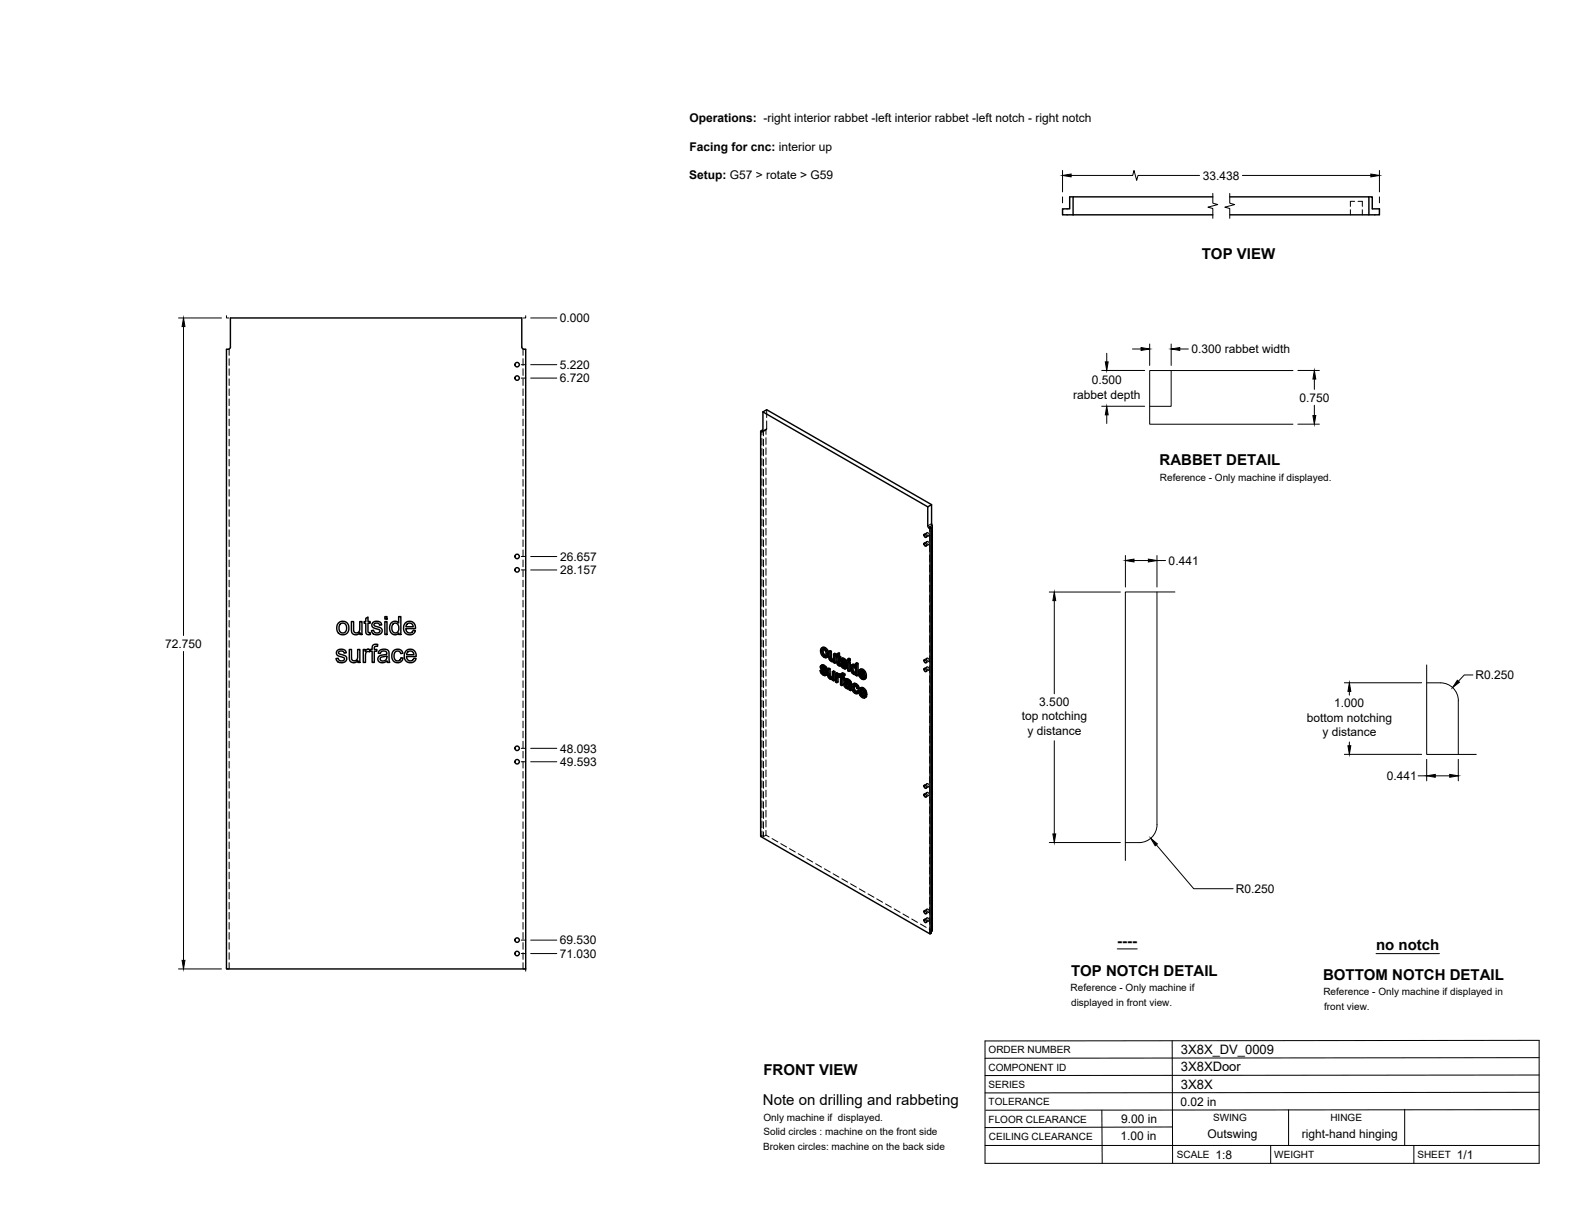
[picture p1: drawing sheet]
<svg xmlns="http://www.w3.org/2000/svg" width="559mm" height="432mm" viewBox="0 0 559 432" stroke-linecap="round" stroke-linejoin="round" font-family="sans-serif">
<!-- layer: Visible -->
<g fill="none" stroke="#000" stroke-width=".51">
<path d="M380.7 69.9v6.3M380.7 76.2h49.6M430.3 69.9h-50.8v4.2h-2.5v2.1h3.7M436.3 69.9h49.4v6.3h-49.4M485.7 69.9h1.2v4.2h2.5v2.1h-3.7M81.7 112.8h103.4v10.3l.5 .7 .9 .1v219.9h-106.2v-219.9l1-.1 .5-.7zM269.9 153v143.8l60.1 34.6M270.7 152.9l-.5 .2M270.7 146.2v6.7l-.4-.2-.4 .3 .3 .2M270.7 146.2l1.3-.8 58.5 33.6M270.7 146.2l58.5 33.6M327.8 189.6l.7 .2 .1 .8-.6-.2z"/>
<path d="M327.8 192.7l.7 .2 .1 .8-.6-.2zM330.4 187.3v143.8l-.4 .3v-143.8M330.8 186.4l-.9 .5 .5 .4M330.8 186.4v143.9l-.4 .2M330.8 186.4l-.3-.6v-6.8l-1.3 .8v6.8l.2 .5 .6 .5 .4-.3M129.8 219.4l.8-.5v1.6h.7v.6h-.7v2.9l.1 .4h.6l.1 .7a1.15 1.15 0 0 1-1.3-.1 1.15 1.15 0 0 1-.3-1.2v-2.7h-.6v-.6h.6zM136.5 218.8h.8v.9h-.8zM119.6 230.9l1-.5a1.69 1.69 0 0 1 2.3 1.2l-.8 .1a.93 .93 0 0 0-1-.9 .93 .93 0 0 0-.9 1.1l.1 .1a3.2 3.2 0 0 1 2.7 1.3 1.9 1.9 0 0 1-1.3 1.8 1.9 1.9 0 0 1-2.2-.7l-.3-.7 .8-.1a1.11 1.11 0 0 0 1.1 .9 1.11 1.11 0 0 0 1.1-1l-.5-.3a2.55 2.55 0 0 1-2.3-1.2zM120.2 220.9a2.3 2.3 0 0 1 3.6 1.8 2.3 2.3 0 0 1-3.4 2.2 2.77 2.77 0 0 1-.2-4zM120.6 221.5l.7-.4a1.8 1.8 0 0 1 1.7 1.5 1.8 1.8 0 0 1-1 1.9 1.77 1.77 0 0 1-1.7-1 1.77 1.77 0 0 1 .3-2zM123.9 230.4h.8v2.6a1.15 1.15 0 0 0 1.2 1.5 1.15 1.15 0 0 0 1-1.6v-2.5h.8v4.6h-.7v-.6a1.65 1.65 0 0 1-2 .7 1.65 1.65 0 0 1-1.1-1.8zM124.7 220.5h.8v2.6a1.15 1.15 0 0 0 1.1 1.5 1.15 1.15 0 0 0 1-1.6v-2.5h.8v4.6h-.7v-.6a1.65 1.65 0 0 1-1.9 .7 1.65 1.65 0 0 1-1.1-1.8z"/>
<path d="M128.9 230.4h.7v.7a1.11 1.11 0 0 1 1.7-.5l.7-.2v-.4a1.31 1.31 0 0 1 .6-1.3 1.31 1.31 0 0 1 1.4 0l-.1 .6a.72 .72 0 0 0-.8 0 .72 .72 0 0 0-.3 .7v.4h.9v.7h-.9v3.9h-.8v-3.9h-.7v-.4l-.2 .6a.86 .86 0 0 0-1.4 .6v3.1h-.8zM132.3 220.8l.8-.3a1.73 1.73 0 0 1 2.3 1.2l-.7 .1a.93 .93 0 0 0-1-.9 .93 .93 0 0 0-.9 1.1l1 .3a1.54 1.54 0 0 1 1.8 1.9 2.03 2.03 0 0 1-2.1 1.1 2.03 2.03 0 0 1-1.7-1.5l.7-.2a1.11 1.11 0 0 0 1.1 1 1.11 1.11 0 0 0 1.1-1l-.4-.3a2.55 2.55 0 0 1-2.3-1.2v-.7zM134.7 230.8v-.1a1.94 1.94 0 0 1 2-.4 1.94 1.94 0 0 1 1.3 1.6l.3 3.1h-.8l-.2-.5a1.76 1.76 0 0 1-1.9 .7 1.76 1.76 0 0 1-1.3-1.6v-.2a1.76 1.76 0 0 1 1.7-1l.4-.1a.8 .8 0 0 0 1-.7 1.23 1.23 0 0 0-1.2-.6 1.23 1.23 0 0 0-1.1 .9l-.7-.1zM135 233.4l2.2-.7a1.31 1.31 0 0 1-.6 1.7 1.31 1.31 0 0 1-1.7-.6zM136.5 220.5h.8v4.6h-.8zM138.8 221a1.73 1.73 0 0 1 2.6 .1v-2.3h.8v6.3h-.7v-.5a1.95 1.95 0 0 1-2.5 .3 1.95 1.95 0 0 1-.8-2.4zM139.4 221.5l.4-.4a1.77 1.77 0 0 1 1.7 1.1 1.77 1.77 0 0 1-.4 2l-.4 .3a1.78 1.78 0 0 1-1.7-1 1.78 1.78 0 0 1 .4-2zM139.6 231a1.95 1.95 0 0 1 1.9-.7 1.95 1.95 0 0 1 1.4 1.5l-.7 .1a1.26 1.26 0 0 0-1.6-.8 1.26 1.26 0 0 0-.8 1.6l.2 1a1.17 1.17 0 0 0 1.2 .8 1.17 1.17 0 0 0 1-1.1h.8l-.3 1a2.15 2.15 0 0 1-2.8 .4 2.15 2.15 0 0 1-.8-2.7zM143.8 221.1a2.15 2.15 0 0 1 2.5-.4 2.15 2.15 0 0 1 1.1 2.3h-3.4l.1 .7a1.29 1.29 0 0 0 1.3 .9 1.29 1.29 0 0 0 1.2-1l.8 .2-.3 .5a2.31 2.31 0 0 1-3.2 .5 2.31 2.31 0 0 1-.5-3.2zM144 231a2.15 2.15 0 0 1 2.6-.4 2.15 2.15 0 0 1 1.1 2.3h-3.5l.2 .7a1.31 1.31 0 0 0 1.2 .9 1.31 1.31 0 0 0 1.2-.9l.8 .1-.3 .6a2.3 2.3 0 0 1-3.1 .4 2.3 2.3 0 0 1-.6-3.1zM144.4 221.4l.7-.3a1.26 1.26 0 0 1 1.5 1.3h-2.6zM144.7 231.3l.4-.3 .9 .1 .6 .4 .2 .8h-2.5z"/>
<path d="M291 237.9l.7 1.4 .8 .4 .5-.1M291.2 236.2l.6-.3 .7 .2 .6 .5 .4 .9-.5 .3-.1-.6M291.6 231.2v-.5a.92 .92 0 0 1 1.1 0 .92 .92 0 0 1 .4 1l-.2 1-.6 .1M291.6 237.7l-.6 .2 .4 .2M291.6 238.7l.5 .4 .4-.3M291.7 237.3l1 1 .5-.3M291.8 237.9l-.4 .2 .1 .4 .6-.1M291.8 235.9l-.6 .4-.1 .6 1.6 2.1M291.8 236.6l-.3 .4 .5-.2M291.8 232.2l.5 .6 .5-.3M291.9 238l.8 .9M292 236.7l.6 .7"/>
<path d="M292 236.3l.5 .4 .5-.2M292 230.9l-.4 .3v.4l.2 .6 .4-.3M292 236.8l.6 .8 .4 .2M292 236.8h-.5M292.1 235.9l-.8 .3M292.1 230.4l.1 1.4 .8 .8M292.1 237l-.4 .3-.2-.3M292.3 230l.9 .9 .5-.2M292.5 236.1l-.5 .2-.4-.1M292.5 236.7l.4 .5 .4-.2M292.7 239l-.2 .2-.4-.1M292.7 238.3l.3 .4 .5-.3"/>
<path d="M292.8 229.8l-.5 .2-.8-.1M292.9 237.7l.7 1.2-.1 .4-.6 .4M293 238.7l.1 .5 .5-.3M293.1 239.2l-.1 .4 .5-.3M293.2 230.9l.4 1.4 .4-.3M293.4 233.1a1.7 1.7 0 0 1-2.2-1.6l-.1-1 .4-.6 .9-.3 .7 .4 .7 .9 .2 1-.1 1-.7 .4M293.6 232.3l-.2 .8 .5-.2M293.6 237.3l.5 .3 .4-.3M294.1 231.1l.4 .3 .5-.3M294.1 237.6v2.2l.5-.2M294.1 239.8l.2 .4 .4-.2M294.5 231.4v2.2l.5-.3"/>
<path d="M294.5 233.6l.2 .4 .5-.3M294.7 234l.3 .3 .5-.3M295 234.3l.4 .1M295.3 238.3l.5 .3 .4-.3M295.4 234.4l.2-.1zM295.7 234.1l-.7-.6v-2.4l-.5-.3-.4 .3 .1 2.7 .8 .9h.8M295.7 232.1l.5 .2 .4-.2M295.8 238.6v3l.4-.3v-3l-.4-.2-.5 .2v1.8l-.3 .5 .2-.1M295.8 234.7v.4l.4 .2M295.8 234.7l-.2 .1M296.2 232.3v3l.4-.2v-3l-.4-.3-.5 .3v2.1M296.6 233l.3 .2 .2 2.6 .6 .5 .5-.2"/>
<path d="M296.9 232.4l-.3 .2 .3 .2v-.8l.9-.3v1.1l.5 .2v.4l-.5 .3v-.4M297.3 239.9l-.4 .7 .4-.2M297.3 239.3v-.4l-.4-.2-.5 .3v3l.5 .2M297.3 238.9l-.5 .3-.4-.2M297.4 239.9l-.1 2.1-.4 .2v-1.6M297.4 240l.5 .2M297.4 240l-.4 .1M297.4 232v1l.4-.2M297.4 233l.4 .3 .5-.3M297.4 239.4l.4 .4M297.6 239.1l-.8 .5v-.4M297.6 235.7l.2 .1"/>
<path d="M297.8 233.7v1.4l.3 .4M297.8 231.7l-.9 .3M297.8 233.7l-.4-.3v2.1l.5-.3M297.8 239.8v.4M297.8 239.9l-.1 .4M297.8 235.8l.1 .5M297.9 239.2l.3 .3M297.9 239.2l-.8 .2M297.9 235.4l-.5 .1M298.1 235.5l.7 1.4 .8 .4 .5-.1M298.1 235.5l-.6 .1M298.1 235.5h.1"/>
<path d="M298.1 235.7l-.3 .1M298.4 233.8l.5-.3 .7 .2 .6 .6 .4 .8-.5 .3-.1-.6M298.4 239.1l.8-.3 .6 .4-.1 .4-.4 .3 .1-.4M298.6 234.4h.5l1 1M298.7 235.3l-.6 .2 .4 .2M298.7 236.3l.5 .4 .5-.2M298.8 234.9l1 1 .5-.3M298.9 235.5l-.4 .2 .1 .4 .6-.1M298.9 234.3l-.3 .4 .5-.3M298.9 233.5l-.6 .4-.1 .6 1.6 2.1M298.9 238.8l-.6 .4-.1 .8-.4-.2 .4-.3M298.9 239.2l.5 .3 .4-.3"/>
<path d="M299 235.6l.8 .9M299.1 234.3l.6 .7M299.1 239.8l.5 .5v.4l-.4 .2v-.4M299.1 234l.6 .4 .4-.3M299.2 236.7l.5 .1M299.2 233.5l-.8 .3M299.3 234.6l-.5 .3-.2-.2M299.3 239.9l-.6-.3v.6l.4-.2M299.4 238.9l-.5 .3-.4-.1M299.6 233.7l-.5 .3-.4-.2M299.7 234.4l.3 .4 .4-.2M299.8 236.6l-.1 .2"/>
<path d="M299.8 235.9l.3 .4 .5-.3M300 235.3l.6 .7 .1 .7-.7 .6M300.1 236.3l.1 .5 .5-.3M300.2 236.8l-.1 .4 .5-.3M300.8 235l.4 .2 .5-.2M300.8 233.8l.4 .3 .5-.3M301.2 234.7l.5 .3v3l-.5 .2v-3M301.2 234.7l-.4 .3v3l.4 .2M301.2 234.1v.6l.5-.3v-.6l-.5-.2-.4 .2v.6l.4 .3M302.1 236l.9-.3 .6 .3M302.4 238.3l.5 .5 .4-.2M302.4 236.5l.7 .2 .5 .9-.1 1.1-.6 .1"/>
<path d="M302.5 236.5l-.3 .8M302.6 237l-.4 .3v.5l.2 .5 .5-.3M302.7 236.5l.1 1.4 .7 .8M302.7 235.7l-.5 .2a2.01 2.01 0 0 0 1.3 3.4l.1-.1M302.8 236.1l.5 .3M303.3 235.8l-.5 .3-.6-.2M303.6 235.4l.4 .3 .4-.3M303.6 239.2v.4l.4 .2M303.6 239.2l-.2 .1M304 235.7v4.1l.4-.2v-4.2l-.4-.2-.4 .2v1.5l-.3-.5 .3-.1M305.2 239.9l.6 .6 .4-.3M305.5 238.4l-.5 .2 1.5 .9-.5-1.1a.52 .52 0 0 0-.6-.3 .52 .52 0 0 0-.4 .5"/>
<path d="M305.5 238.1v.3l.8 .5M305.5 239.4l.9 .9M305.7 239.7l-.5 .2-.2-.9 1.9 1.2M305.8 237.8l.8 .9 .4-.3M306.2 237.5l-.4 .3-.9-.1M306.6 238.7l.3 1.3 .5-.2M327.8 234.1l.7 .2 .1 .8-.6-.2zM327.8 237.2l.7 .2 .1 .8-.6-.1zM294.3 240.2l.3 .4 .5-.3M294.6 240.6h.4M295.3 240.4l-.7-.7-.1-2.4-.4-.2-.5 .2 .1 2.5 .7 1.1 .6 .2 .4-.2M295.4 240.9v.4l.4 .3"/>
<path d="M295.4 240.9l-.2 .1M297.8 240.2l.4 .2v2.6l.5 .2M298.7 240.2l.5 .3 .4-.2M299.1 240.9v2.1l-.4 .2v-2.6l.5 .3M299.6 242.4l.7-.3 .9 .3M299.7 241.1l1-.2 1.2 1 .3 2.9-.4 .2-.2-.4M299.9 242.9h.3a.76 .76 0 0 1 .7 .2 .76 .76 0 0 1 .2 .7M300 243.5l.4 .4 .4-.3M300 242.8l-.2 .3M300.1 242.1l-.7 .6 .2 .9 .8 .7h.8l.1 .5 .5 .2M300.2 242.9l-.4 .2 .1 .3 .5-.1M300.3 242.9l.2 .5 .6 .4"/>
<path d="M300.3 241.6l-.4 .3a.81 .81 0 0 1 .9-.1 .81 .81 0 0 1 .4 .9l-1.2-.3M300.3 241.6h.1M300.4 243.9l.4 .1M300.4 242.1l-.7 .2M300.5 240.8l-1 .5-.1 .2 .5 .4M300.6 241.3l.6 .4 .4-.3M300.8 244l.3-.1zM301.1 241l-.5 .3-.6-.2M301.2 241.7l.3 .4 .4-.2M301.5 242.1l.1 .4 .4-.2M301.6 242.5v2.1l.5-.3M302.5 242.8l.7-.4 .7 .3 .6 .6 .3 .9-.4 .2-.3-.9"/>
<path d="M302.6 244l.2 1 .5-.2M302.8 245l.6 .6 .4-.3M303.1 243.8l-.5 .2 .1-.4a.64 .64 0 0 1 .7-.4 .64 .64 0 0 1 .5 .8l.5 .4M303.1 243.2l.1 1.3 .8 .9M303.2 242.4l-.5 .3a2 2 0 0 0 .1 2.9l.6 .5h.7M303.4 242.9l.7 .6 .4-.2M303.8 242.6l-.4 .3-.7-.2M304 245.2l-.2 .5-.4-.1M304.7 245.4l-.6 .7 .6-.4M304.7 245.1l-.2-.1-.5 .2 .4 .3M305.4 246.5l.5 .6 .5-.3M305.6 244.9l-.4 .3 1.4 .8-.4-1a.51 .51 0 0 0-.6-.4 .51 .51 0 0 0-.4 .6"/>
<path d="M305.6 244.6v.3l.9 .5M305.7 245.9l.9 1M305.8 240.5l.4 .1M305.8 246.2l-.4 .3-.3-.9 2 1.1M305.9 244.3l.8 .9 .5-.2M305.9 247.1l.4 .1M306.3 244.1l-.4 .2-.9-.1M306.5 240.3l.4 .3 .5-.3M306.5 240.3l-.2 .2M306.6 246.8l.5 .4 .4-.3M306.6 246.8l-.2 .3M306.7 245.2l.4 1.4 .4-.3"/>
<path d="M306.8 240.1l-.3 .2M306.9 240l.5-.1v-.5l-.7-1.5-1-.6-.8 .4-.4 1.3 .6 1.4 1.1 .7 .5-.1 .2-.4M307 246.6l-.4 .2M307 240.1l.3 .5-.7 .4M307.1 246.6l.4-.2v-.4l-.7-1.6-.9-.5-.9 .3-.3 1.2 .4 1.3 1.2 1 .6-.2 .2-.3M307.1 246.7l.4 .2-.1 .3-.6 .4M327.8 278.6l.7 .2 .1 .8-.6-.1zM327.8 281.8l.7 .1 .1 .9-.6-.2zM327.8 323.2l.7 .1 .1 .9-.6-.2zM327.8 326.3l.7 .2 .1 .8-.6-.2z"/>
<circle cx="183.5" cy="134.1" r=".79"/>
<circle cx="183.5" cy="129.4" r=".79"/>
<circle cx="183.5" cy="197.4" r=".79"/>
<circle cx="183.5" cy="202.2" r=".79"/>
<circle cx="183.5" cy="270.3" r=".79"/>
<circle cx="183.5" cy="265.5" r=".79"/>
<circle cx="183.5" cy="333.6" r=".79"/>
<circle cx="183.5" cy="338.3" r=".79"/>
</g>
<!-- layer: Hidden -->
<g fill="none" stroke="#000" stroke-width=".35">
<path d="M479.1 74.4v1.8M480.6 71.4h-1.5v1.8M481.8 71.4h1.5v1.8M483.3 74.4v1.8M81.3 123.8v2.3M81.3 127.3v2.3M81.3 130.8v2.4M81.3 134.4v2.4M81.3 138v2.4M185.6 123.8v2.3M185.6 127.3v2.3M185.6 130.8v2.4"/>
<path d="M185.6 134.4v2.4M185.6 138v2.4M81.3 141.5v2.4M81.3 145.1v2.4M81.3 148.7v2.4M81.3 152.3v2.3M81.3 155.8v2.4M81.3 159.4v2.4M185.6 141.5v2.4M185.6 145.1v2.4M185.6 148.7v2.4M185.6 152.3v2.3"/>
<path d="M185.6 155.8v2.4M185.6 159.4v2.4M270.3 152.7v1.6M270.3 155.6v2.3M270.3 159.1v2.4M270.7 152.9h.1M270.9 153v1.6M270.9 155.8v2.4M270.9 159.4v2.4M271.8 152.4l-1.1 .5M271.8 152.4v1.7M271.8 155.3v2.4"/>
<path d="M271.8 158.9v2.4M271.9 152.4l-1.4 .8M272 149.4v2.8l-.2 .2M272 145.4v2.7M81.3 163v2.4M81.3 166.5v2.4M81.3 170.1v2.4M81.3 173.7v2.4M81.3 177.3v2.3M185.6 163v2.4M185.6 166.5v2.4M185.6 170.1v2.4"/>
<path d="M185.6 173.7v2.4M185.6 177.3v2.3M270.3 162.7v2.4M270.3 166.3v2.4M270.3 169.8v2.4M270.3 173.4v2.4M270.3 177v2.4M270.9 163v2.4M270.9 166.5v2.4M270.9 170.1v2.4M270.9 173.7v2.4M270.9 177.3v2.3"/>
<path d="M271.8 162.5v2.3M271.8 166v2.4M271.8 169.6v2.4M271.8 173.2v2.4M271.8 176.7v2.4M81.3 180.8v2.4M81.3 184.4v2.4M81.3 188v2.4M81.3 191.6v2.3M81.3 195.1v2.4M81.3 198.7v2.4M185.6 180.8v2.4"/>
<path d="M185.6 184.4v2.4M185.6 188v2.4M185.6 191.6v2.3M185.6 195.1v2.4M185.6 198.7v2.4M270.3 180.6v2.3M270.3 184.1v2.4M270.3 187.7v2.4M270.3 191.3v2.4M270.3 194.8v2.4M270.3 198.4v2.4M270.9 180.8v2.4"/>
<path d="M270.9 184.4v2.4M270.9 188v2.4M270.9 191.6v2.3M270.9 195.1v2.4M270.9 198.7v2.4M271.8 180.3v2.4M271.8 183.9v2.4M271.8 187.5v2.3M271.8 191v2.4M271.8 194.6v2.4M271.8 198.2v2.4M328.8 192.2a.58 .58 0 0 1 .8 .3 .58 .58 0 0 1-.3 .7l-.5-.5z"/>
<path d="M328.8 189a.58 .58 0 0 1 .8 .4 .58 .58 0 0 1-.3 .7l-.5-.5zM328.9 192.1l-1 .6M328.9 189l-1 .6M329.5 193.2l-1 .6M329.5 190.1l-1 .6M329.9 186.9v1.7M329.9 189.8v2.4M329.9 193.4v2.3M329.9 196.9v2.4M81.3 202.3v2.3M81.3 205.8v2.4M81.3 209.4v2.4"/>
<path d="M81.3 213v2.4M81.3 216.6v2.3M185.6 202.3v2.3M185.6 205.8v2.4M185.6 209.4v2.4M185.6 213v2.4M185.6 216.6v2.3M270.3 202v2.4M270.3 205.5v2.4M270.3 209.1v2.4M270.3 212.7v2.4M270.3 216.3v2.4"/>
<path d="M270.3 219.8v2.4M270.9 202.3v2.4M270.9 205.8v2.4M270.9 209.4v2.4M270.9 213v2.4M270.9 216.6v2.3M271.8 201.8v2.3M271.8 205.3v2.4M271.8 208.9v2.4M271.8 212.5v2.3M271.8 216v2.4M271.8 219.6v2.4"/>
<path d="M329.9 200.5v2.4M329.9 204.1v2.4M329.9 207.7v2.3M329.9 211.2v2.4M329.9 214.8v2.4M329.9 218.4v2.3M81.3 220.1v2.4M81.3 223.7v2.4M81.3 227.3v2.4M81.3 230.8v2.4M81.3 234.4v2.4M81.3 238v2.4"/>
<path d="M185.6 220.1v2.4M185.6 223.7v2.4M185.6 227.3v2.4M185.6 230.8v2.4M185.6 234.4v2.4M185.6 238v2.4M270.3 223.4v2.4M270.3 227v2.4M270.3 230.6v2.3M270.3 234.1v2.4M270.3 237.7v2.4M270.9 220.1v2.4"/>
<path d="M270.9 223.7v2.4M270.9 227.3v2.4M270.9 230.8v2.4M270.9 234.4v2.4M270.9 238v2.4M271.8 223.2v2.4M271.8 226.8v2.4M271.8 230.3v2.4M271.8 233.9v2.4M271.8 237.5v2.4M291.4 237.7l.4 .9M291.5 236.4l-.5 .2"/>
<path d="M291.6 236.1l-.5 .2M291.6 230.7l-.5 .2M291.6 237.7l.3 .3M291.6 236.9l-.5 .2M291.7 235.9l-.2 .7 .7 1a1.11 1.11 0 0 1 .9 1.3h-.4l.4-.2M291.8 238.6l.7 .7 .8 .1M291.8 238.6l-.5 .2M291.8 237.8v.1M291.9 237.3l-.5 .3M291.9 232l.9 .9 .9 .1M291.9 236.6h-.1M291.9 232l-.4 .3"/>
<path d="M292 229.7l-.4 .8 .3 1.5M292.1 236.4l-.5 .2 .4-.2M292.2 230.2l-.1 .2M292.2 230.2l.7 .1 .6 1v.9l-.5 .4M292.2 230.2l-.4 .2M292.5 236.5l-.5 .2a.33 .33 0 0 1 .2-.4 .33 .33 0 0 1 .4 .3l.5 .7 .4 .2M292.5 239.3l-.4 .2M292.6 237.4l.3 .3M292.8 230.2l-.5 .3M292.8 232.9l-.5 .3M292.9 236.9l-.5 .2M293 239l-.4 .2"/>
<path d="M293 238.4l-.5 .2M293.1 237.3l-.5 .3M293.1 239.5l-.5 .2M293.3 232.5l-.4 .3M293.3 230.8l-.4 .3M293.4 233.1l-.4 .3M293.6 231.8l-.5 .3M294.1 237.1l.2 2.8 .7 .8 .8-.1v.5l.4 .2M294.1 239.4l-.4 .3M294.3 239.9l-.5 .3M294.5 230.8l.2 3 1 .7 .5-.1v.4l.4 .3M294.5 233.2l-.4 .3"/>
<path d="M294.7 233.7l-.5 .2M295 234.1l-.5 .3M295.4 234.4l-.4 .3M295.8 238.1v1.8l-.1 .4-.4 .1M296 234.1l-.4 .3M296.1 234l-.5 .3 .3-.2M296.2 231.8v2l-.5 .3M296.2 234.8l-.4 .3M296.2 234.4l-.4 .3 .3-.2M296.9 238.7v3l.4 .3M297.1 232.3l-.2 .1M297.3 239.4l-.5 .2"/>
<path d="M297.4 231.8v.7l-.3-.2v.4l.3 .2v2.2l.2 .5 .7 .5-.2-.6M297.4 232.5l-.8 .5v-.4M297.4 232.9l-.5 .3M297.4 239.8l-.1 .1M297.5 235.3l-.5 .2M297.5 239.2l-.2 .1M297.5 239.7l-.4 .2M297.6 239.6l-.5 .3M297.6 235.6l-.4 .3M297.8 239.7l-.4 .2 .3-.3 .5 .4 .1-.3 .4 .4v2.6l.4 .3M297.8 233.2l-.4 .2M298 235.9l-.4 .3"/>
<path d="M298.3 233.4l-.5-.2v.5M298.3 239.6l-.5 .2M298.3 239.5h-.1M298.3 239.9l-.5 .3 .4-.2M298.3 239.7l-.5 .2M298.3 235.6l-.2 .1M298.3 236.1h-.1M298.5 235.3l.4 .9M298.6 234l-.4 .3M298.7 239.7l-.5 .3M298.7 233.7l-.5 .2M298.7 235.3l.3 .3"/>
<path d="M298.7 234.5l-.4 .2M298.7 239l-.4 .2M298.8 233.6l-.2 .7 .7 .9a1.13 1.13 0 0 1 .9 1.3h-.4l.4-.2M298.9 238.8l-.2 .9-.5-.2M298.9 236.2l.9 .8h.7M298.9 236.2l-.5 .3M299 235.4l-.1 .1M299 234.9l-.5 .3M299 234.2l-.1 .1M299.1 234.3a.33 .33 0 0 1 .2-.4 .33 .33 0 0 1 .4 .3l.5 .8 .4 .1M299.1 234l-.4 .3M299.2 234l-.5 .3"/>
<path d="M299.2 239.4l-.5 .2M299.5 239.4l-.5 .3M299.6 234.1l-.5 .3M299.7 236.9l-.5 .2M299.7 235l.3 .3M299.7 239.6l-.5-.2-.1 .4M300 234.5l-.4 .2M300.1 236.6l-.4 .2 .4-.2M300.1 236l-.4 .2M300.2 235l-.5 .2M300.2 237.1l-.5 .2M301.2 234.7v3l.5 .3"/>
<path d="M301.2 233.6v.5l.5 .3M301.2 237.7l-.4 .3M301.2 234.1l-.4 .3M302.2 236.8l-.5 .2M302.3 236l-.4 .3M302.3 237.7l-.4 .2M302.5 235.8l-.3 .5v1a1.46 1.46 0 0 0 1.8 1.7v.3l.4 .3M302.7 238.5l-.4 .2M302.8 236.3l-.1 .2M302.8 236.3l.7 .1 .5 .9v1.1l-.5 .3M302.8 236.3l-.3 .2M302.9 236.2l-.5 .3"/>
<path d="M303.3 239l-.4 .2M303.3 236.3l-.4 .2M303.7 236.2l-.1 .1M303.8 238.6l-.4 .2M303.8 236.9l-.4 .2M304 235.2v1.4l-.4-.6M304 236.6l-.4 .3M304 239.3l-.4 .3M304 239l-.4 .2M304 237.9l-.4 .2M305 238.4l-.5 .3M305.3 239.7l-.4 .3"/>
<path d="M305.3 237.4l-.3 .9 .3 1.4 .9 1 .9 .1M305.4 238.8l-.4 .2M305.5 239.4l-.1-.6 2 1.1M305.7 237.9l-.2 .2M305.7 237.9l.8 .3 .4 1-.6-.3M305.7 237.9l-.5 .2M306.2 237.9l-.4 .3M306.7 238.5l-.4 .3M306.9 239.2l-.4 .3M328.8 236.7a.58 .58 0 0 1 .8 .3 .58 .58 0 0 1-.3 .7l-.5-.5zM328.8 233.6a.58 .58 0 0 1 .8 .3 .58 .58 0 0 1-.3 .7l-.5-.5zM328.9 236.6l-1 .6"/>
<path d="M328.9 233.5l-1 .6M329.5 237.7l-1 .6M329.5 234.6l-1 .6M329.9 222v2.3M329.9 225.5v2.4M329.9 229.1v2.4M329.9 232.7v2.4M329.9 236.2v2.4M329.9 239.8v2.4M81.3 241.6v2.3M81.3 245.1v2.4M81.3 248.7v2.4"/>
<path d="M81.3 252.3v2.4M81.3 255.8v2.4M81.3 259.4v2.4M185.6 241.6v2.3M185.6 245.1v2.4M185.6 248.7v2.4M185.6 252.3v2.4M185.6 255.8v2.4M185.6 259.4v2.4M270.3 241.3v2.4M270.3 244.9v2.3M270.3 248.4v2.4"/>
<path d="M270.3 252v2.4M270.3 255.6v2.4M270.3 259.1v2.4M270.9 241.6v2.3M270.9 245.1v2.4M270.9 248.7v2.4M270.9 252.3v2.4M270.9 255.9v2.3M270.9 259.4v2.4M271.8 241v2.4M271.8 244.6v2.4M271.8 248.2v2.4"/>
<path d="M271.8 251.8v2.3M271.8 255.3v2.4M271.8 258.9v2.4M294.6 240.3l-.5 .3M295 240.7l-.5 .2M295.4 240.4l-.2 .1M295.6 240.3l-.5 .3M295.7 240.2l-.4 .3M295.8 240.6l-.4 .3M295.8 241.1l-.4 .2M296.9 241.7l-.5 .3M298.7 242.7l-.5 .3"/>
<path d="M298.7 240.1l-.5 .3M299.1 240.4l-.4 .2M299.6 240.7l-.5-.3v.5M299.8 242.6l-.4 .3M299.9 241.3l-.5 .2M299.9 242.3l-.5 .2M300 242.1l-.2 .7 .2 .6 .9 .7h.8l.1 .4M300 243.4l-.4 .2M300.1 240.9l-.5 .2M300.1 240.9l-.2 .4 .4 .3a.81 .81 0 0 1 1-.1 .81 .81 0 0 1 .3 .9h-.4M300.2 242.9l.3-.3a.86 .86 0 0 1 1.1 1l-.5 .2M300.5 242.6l-.5 .3 .4-.2"/>
<path d="M300.5 241.3l-.4 .2M300.7 244l-.5 .2M301 241.4l-.5 .3M301.2 244.2l-.5 .2M301.4 243.7l-.4 .3M301.5 241.9l-.4 .2M301.6 243.6l-.5 .3 .2-.1M301.6 242.9l-.4 .3M301.6 242.5l-.4 .3M301.6 242.4l-.4 .3M301.7 244.1l-.5 .2M301.8 244.5l.4 .3"/>
<path d="M301.8 244.5l-.5 .3M302.6 243.5l-.4 .3M302.8 242.7l-.5 .3M302.9 244.9l-.4 .2M303 242.5l-.4 1 .3 1.4 .9 .9 .7 .1M303.1 243.2a.78 .78 0 0 1 1-.1 .78 .78 0 0 1 .3 .9l.4 .2M303.3 243l-.5 .3M303.8 245.8l-.4 .2M303.8 243l-.4 .3M304 245.4h.2M304.2 243.4l-.4 .3M304.2 245.4l-.4 .3"/>
<path d="M304.4 244l-.4 .2M304.5 245l-.3 .4M304.7 245.1l.2 .2-.2 .4M304.9 245.3l-.2 .1M305.1 245l-.4 .2M305.5 244l-.4 .8 .4 1.5 .9 .9 .8 .2M305.5 246.3l-.5 .2M305.6 245.3l-.5 .3M305.7 245.9l-.1-.6 1.9 1.1M305.8 244.4l-.2 .2M305.8 244.4l.9 .4 .4 1-.6-.4M305.8 244.4l-.4 .3"/>
<path d="M306.2 240.7l-.4 .2M306.3 244.5l-.4 .3M306.4 247.2l-.5 .3M306.4 240.3h.2M306.6 246.9h.2M306.7 240.3l-.4 .2 .3-.2M306.8 246.9l-.4 .2M306.9 245.1l-.5 .3M306.9 240l-.1 .1M307 240.8l-.5 .3M307 240.1l-.4 .2M307 246.6h.1"/>
<path d="M307.1 245.8l-.5 .2M307.1 247.4l-.4 .3M307.1 246.7l-.3 .2M329.9 243.4v2.4M329.9 247v2.3M329.9 250.5v2.4M329.9 254.1v2.4M329.9 257.7v2.4M81.3 263v2.4M81.3 266.6v2.3M81.3 270.1v2.4M81.3 273.7v2.4"/>
<path d="M81.3 277.3v2.4M185.6 263v2.4M185.6 266.6v2.3M185.6 270.1v2.4M185.6 273.7v2.4M185.6 277.3v2.4M270.3 262.7v2.4M270.3 266.3v2.4M270.3 269.9v2.3M270.3 273.4v2.4M270.3 277v2.4M270.9 263v2.4"/>
<path d="M270.9 266.6v2.3M270.9 270.2v2.3M270.9 273.7v2.4M270.9 277.3v2.4M271.8 262.5v2.4M271.8 266v2.4M271.8 269.6v2.4M271.8 273.2v2.4M271.8 276.8v2.3M328.8 278.1a.58 .58 0 0 1 .8 .3 .58 .58 0 0 1-.3 .7l-.5-.5zM328.9 278l-1 .6M329.5 279.1l-1 .6"/>
<path d="M329.9 261.2v2.4M329.9 264.8v2.4M329.9 268.4v2.4M329.9 271.9v2.4M329.9 275.5v2.4M329.9 279.1v2.4M81.3 280.9v2.3M81.3 284.4v2.4M81.3 288v2.4M81.3 291.6v2.3M81.3 295.1v2.4M81.3 298.7v2.4"/>
<path d="M185.6 280.9v2.3M185.6 284.4v2.4M185.6 288v2.4M185.6 291.6v2.3M185.6 295.1v2.4M185.6 298.7v2.4M270.3 296.5l.6 .3M270.3 280.6v2.4M270.3 284.1v2.4M270.3 287.7v2.4M270.3 291.3v2.4M270.3 294.9v1.6"/>
<path d="M270.3 296.5l-.4 .3M270.9 280.9v2.3M270.9 284.4v2.4M270.9 288v2.4M270.9 291.6v2.4M270.9 295.1v1.7M271.8 294.6v1.7l1.1 .6M271.8 280.4v2.3M271.8 283.9v2.4M271.8 287.5v2.4M271.8 291.1v2.3M271.8 296.3l-.9 .5"/>
<path d="M273.9 297.5l2.1 1.2M277 299.3l2.1 1.2M328.8 281.2a.56 .56 0 0 1 .8 .3 .56 .56 0 0 1-.3 .7l-.5-.5zM328.9 281.1l-1 .6M329.5 282.2l-1 .6M329.9 282.7v2.4M329.9 286.3v2.3M329.9 289.8v2.4M329.9 293.4v2.4M329.9 297v2.3M81.3 302.3v2.4M81.3 305.9v2.3"/>
<path d="M81.3 309.4v2.4M81.3 313v2.4M81.3 316.6v2.4M185.6 302.3v2.4M185.6 305.9v2.3M185.6 309.4v2.4M185.6 313v2.4M185.6 316.6v2.4M280.1 301.1l2.1 1.2M283.2 302.9l2.1 1.2M286.3 304.7l2.1 1.2M289.4 306.5l2.1 1.2"/>
<path d="M292.5 308.3l2.1 1.1M295.6 310l2 1.2M298.7 311.8l2.1 1.2M301.8 313.6l2 1.2M304.9 315.4l2 1.2M308 317.2l2 1.1M311.1 318.9l2 1.2M329.9 300.5v2.4M329.9 304.1v2.4M329.9 307.7v2.4M329.9 311.3v2.3M329.9 314.8v2.4"/>
<path d="M329.9 318.4v2.4M81.3 320.1v2.4M81.3 323.7v2.4M81.3 327.3v2.4M81.3 330.9v2.3M81.3 334.4v2.4M81.3 338v2.4M185.6 320.1v2.4M185.6 323.7v2.4M185.6 327.3v2.4M185.6 330.9v2.3M185.6 334.4v2.4"/>
<path d="M185.6 338v2.4M314.2 320.7l2 1.2M317.3 322.5l2 1.2M320.4 324.3l2 1.2M323.5 326.1l2 1.2M326.6 327.9l2 1.1M328.8 325.7a.56 .56 0 0 1 .8 .3 .56 .56 0 0 1-.3 .7l-.5-.4zM328.8 322.6a.56 .56 0 0 1 .8 .3 .56 .56 0 0 1-.3 .7l-.5-.4zM328.9 325.6l-1 .6M328.9 322.5l-1 .6M329.5 326.7l-1 .6M329.5 323.6l-1 .6"/>
<path d="M329.6 329.6l1.2 .7M329.9 322v2.4M329.9 325.5v2.4M329.9 329.1v1.7M329.9 330.8l.5 .3M330.4 330.5l-.5 .3M81.3 341.6v2.2M185.6 341.6v2.2"/>
</g>
<!-- layer: Reference -->
<g fill="none" stroke="#000" stroke-width=".35">
<path d="M377 69.9v2.1M377 74.1v2.1M489.4 69.9v2.1M489.4 74.1v2.1M80.3 112v.8h.9M186.5 112v.8h-.8M184.9 129.4h1.6M184.9 134.2h1.6M415.5 131.5v12.7h-7.6M458.7 131.5h-50.8v19h50.8M184.9 197.4h1.6M184.9 202.2h1.6"/>
<path d="M410.5 210v82.6a6.4 6.4 0 0 1-6.4 6.4h-4.8M416.9 210h-17.6v95.3M506.2 235.9v31.8h17.6M506.2 242.3a13 13 0 0 1 7.8 .7 6.3 6.3 0 0 1 3.4 5.6v19.1M184.9 265.5h1.6M184.9 270.3h1.6M184.9 338.3h1.6M184.9 333.6h1.6M80.3 343v.8h.9M185.7 343.8h.8v.8"/>
</g>
<!-- layer: Visible Narrow -->
<path d="M270.7 152.9l-.5 .3M330.1 187.1l-.5 .2M330.5 185.8l-1.3 .8M292.5 237.4l-.4 .2M294.5 239l-.4 .3M295 232.8l-.5 .2M297.8 234.9l-.4 .3M299.1 239.7l-.4 .3M299.7 235l-.5 .2M300.8 242.3l-.4 .2M302.1 242.8l-.5 .2M302.1 243.4l-.5 .3" fill="none" stroke="#000" stroke-width=".35"/>
<!-- layer: Hidden Narrow -->
<g fill="none" stroke="#000" stroke-width=".35">
<path d="M270.7 152.9h.1M272 152.1l-1.3 .8M292.5 237.9l-.4 .3M294.1 239l-.5 .2M294.5 232.7l-.4 .3M295.8 239.7l-.5 .2M296.2 233.4l-.5 .3M297.4 234.6l-.5 .3M298.7 239.4l-.5 .3M299.1 239.7h.1M299.7 235.5l-.5 .3M300.9 242.7l-.4 .3"/>
<path d="M301.6 243.1l-.4 .3"/>
</g>
<!-- layer: Titleblock -->
<g fill="none" stroke="#000" stroke-width=".36">
<path d="M349.5 369.3l196.6-.2v43.7h-196.6zM415.9 369.3l.1 43.5M546.1 375.3l-196.6 .2M390.9 393.9l.2 18.9M416 399.9l-66.5 .2M457.2 393.7v12.7M498.4 393.6v12.7M546.1 393.7l-196.3 .2M546.1 387.6l-196.6 .2M546.1 381.4l-196.6 .2M349.5 406.4h196.6M450.8 406.4v6.4"/>
<path d="M501.6 406.4v6.4"/>
</g>
<!-- layer: FD_Dimensions -->
<g fill="none" stroke="#000" stroke-width=".35">
<path d="M377 60.5v7.6M380 62.3h21.9l.4-1.8 1 3.5 .5-1.7h21.8M440.8 62.3h45.6M489.4 60.5v7.6M63.3 112.8h15.3M65.1 115.9v109.6M188.3 112.8h9.2M188.3 129.4h9.2M188.3 134.2h9.2M390.9 131.4h15.2M392.7 125.3v3.1M401.8 123.8h3.1"/>
<path d="M407.9 122v7.7M415.5 122v7.7M418.6 123.8h3M460.5 131.4h7.6M466.3 134.5v3.7M390.9 144.1h15.2M392.7 147.2v3M460.5 150.5h7.6M466.3 143.8v3.6M188.3 197.5h9.2M399.3 197.1v11.2M402.3 198.9h5.1"/>
<path d="M410.5 197.1v11.2M410.5 198.9h3M188.3 202.2h9.2M372.3 210.1h25.2M374.1 213.1v33.1M65.1 231.1v109.6M522.6 239.5h-3.1l-2.1 2.2M477 242.3h27.4M478.7 245.3v1.3M188.3 265.5h9.2M188.3 270.3h9.2M374.1 262.8v33.1"/>
<path d="M477 267.7h27.4M478.7 263.3v1.3M503.1 275.3h3.1M506.2 269.4v7.7M509.2 275.3h5.1M517.4 269.4v7.7M372.3 298.9h25.2M410.3 299.7l13.2 15.6h14M188.3 333.6h9.2M188.3 338.3h9.2M63.3 343.8h15.3"/>
</g>
<g fill="#000" stroke="#000" stroke-width=".35">
<path d="M377 62.3l3-.6v1.1zM486.4 61.7l3 .6-3 .5zM65.1 112.8l.5 3.1h-1zM392.2 128.4h1l-.5 3zM404.9 123.3l3 .5-3 .5zM415.5 123.8l3.1-.5v1zM466.3 131.4l.5 3.1h-1zM392.7 144.1l.5 3.1h-1zM465.8 147.4h1l-.5 3.1zM399.3 198.9l3-.5v1zM407.4 198.4l3.1 .5-3.1 .5zM374.1 210.1l.5 3h-1.1z"/>
<path d="M478.7 242.3l.6 3h-1.1zM517.1 241.4l.7 .7-2.4 1.8zM478.2 264.6h1.1l-.6 3.1zM506.2 275.3l3-.5v1zM514.3 274.8l3.1 .5-3.1 .5zM373.5 295.9h1.1l-.5 3zM408.3 297.4l2.3 2-.7 .7zM64.6 340.7h1l-.5 3.1z"/>
</g>
<!-- layer: Break Lines -->
<path d="M430.3 68.6v3.5l1.8 .5-3.5 .9 1.7 .5v3.5M436.3 68.6v3.5l1.8 .5-3.5 .9 1.7 .5v3.5" fill="none" stroke="#000" stroke-width=".35"/>
<!-- layer: Notes -->
<path d="M396.4 336.7h7.1M488.2 338.3h22.5" fill="none" stroke="#000" stroke-width=".35"/>
<g font-size="5.3">
<text x="426.4" y="92.1">TOP VIEW</text>
<text x="411.4" y="165.1">RABBET DETAIL</text>
<text x="396.4" y="335.5">----</text>
<text x="488.2" y="337.2">no notch</text>
<text x="380" y="346.1">TOP NOTCH DETAIL</text>
<text x="469.4" y="347.5">BOTTOM NOTCH DETAIL</text>
<text x="270.9" y="381.4">FRONT VIEW</text>
<text x="270.7" y="392.2">Note on drilling and rabbeting</text>
</g>
<g font-size="4.6">
<text x="419" y="373.8">3X8X_DV_0009</text>
<text x="419" y="380.1">3X8XDoor</text>
<text x="419" y="386.2">3X8X</text>
</g>
<g font-size="4.3">
<text x="244.6" y="43.2">Operations: -right interior rabbet -left interior rabbet -left notch - right notch</text>
<text x="244.6" y="53.4">Facing for cnc: interior up</text>
<text x="244.5" y="63.6">Setup: G57 &gt; rotate &gt; G59</text>
<text x="426.7" y="63.7">33.438</text>
<text x="198.6" y="114.3">0.000</text>
<text x="422.7" y="125.3">0.300 rabbet width</text>
<text x="198.6" y="130.9">5.220</text>
<text x="198.7" y="135.7">6.720</text>
<text x="387.3" y="136.4">0.500</text>
<text x="380.7" y="141.5">rabbet depth</text>
<text x="461" y="142.5">0.750</text>
<text x="198.7" y="199">26.657</text>
<text x="198.7" y="203.7">28.157</text>
<text x="414.6" y="200.4">0.441</text>
<text x="58.6" y="229.8">72.750</text>
<text x="523.5" y="241">R0.250</text>
<text x="368.7" y="250.5">3.500</text>
<text x="473.3" y="251">1.000</text>
<text x="362.6" y="255.6">top notching</text>
<text x="463.6" y="256">bottom notching</text>
<text x="364.5" y="260.7">y distance</text>
<text x="469.2" y="261.1">y distance</text>
<text x="198.8" y="267">48.093</text>
<text x="198.8" y="271.8">49.593</text>
<text x="492" y="276.8">0.441</text>
<text x="438.4" y="316.8">R0.250</text>
<text x="198.7" y="335.1">69.530</text>
<text x="198.6" y="339.8">71.030</text>
<text x="418.8" y="392.4">0.02 in</text>
<text x="397.8" y="398.3">9.00 in</text>
<text x="397.5" y="404.3">1.00 in</text>
<text x="428.4" y="403.6">Outswing</text>
<text x="461.8" y="403.8">right-hand hinging</text>
<text x="431.3" y="411.1">1:8</text>
<text x="516.9" y="411.1">1/1</text>
</g>
<g font-size="3.5">
<text x="411.5" y="170.7">Reference - Only machine if displayed.</text>
<text x="379.9" y="351.7">Reference - Only machine if</text>
<text x="469.5" y="353.1">Reference - Only machine if displayed in</text>
<text x="380" y="356.8">displayed in front view.</text>
<text x="469.8" y="358.2">front view.</text>
<text x="350.8" y="373.6">ORDER NUMBER</text>
<text x="350.8" y="379.9">COMPONENT ID</text>
<text x="350.8" y="386.1">SERIES</text>
<text x="350.8" y="392.2">TOLERANCE</text>
<text x="270.9" y="397.7">Only machine if displayed.</text>
<text x="350.8" y="398.4">FLOOR CLEARANCE</text>
<text x="430.4" y="397.8">SWING</text>
<text x="472" y="397.7">HINGE</text>
<text x="270.8" y="407.9">Broken circles: machine on the back side</text>
<text x="270.9" y="402.8">Solid circles : machine on the front side</text>
<text x="350.8" y="404.4">CEILING CLEARANCE</text>
<text x="417.5" y="410.9">SCALE</text>
<text x="452.1" y="410.9">WEIGHT</text>
<text x="502.9" y="410.9">SHEET</text>
</g>
</svg>
